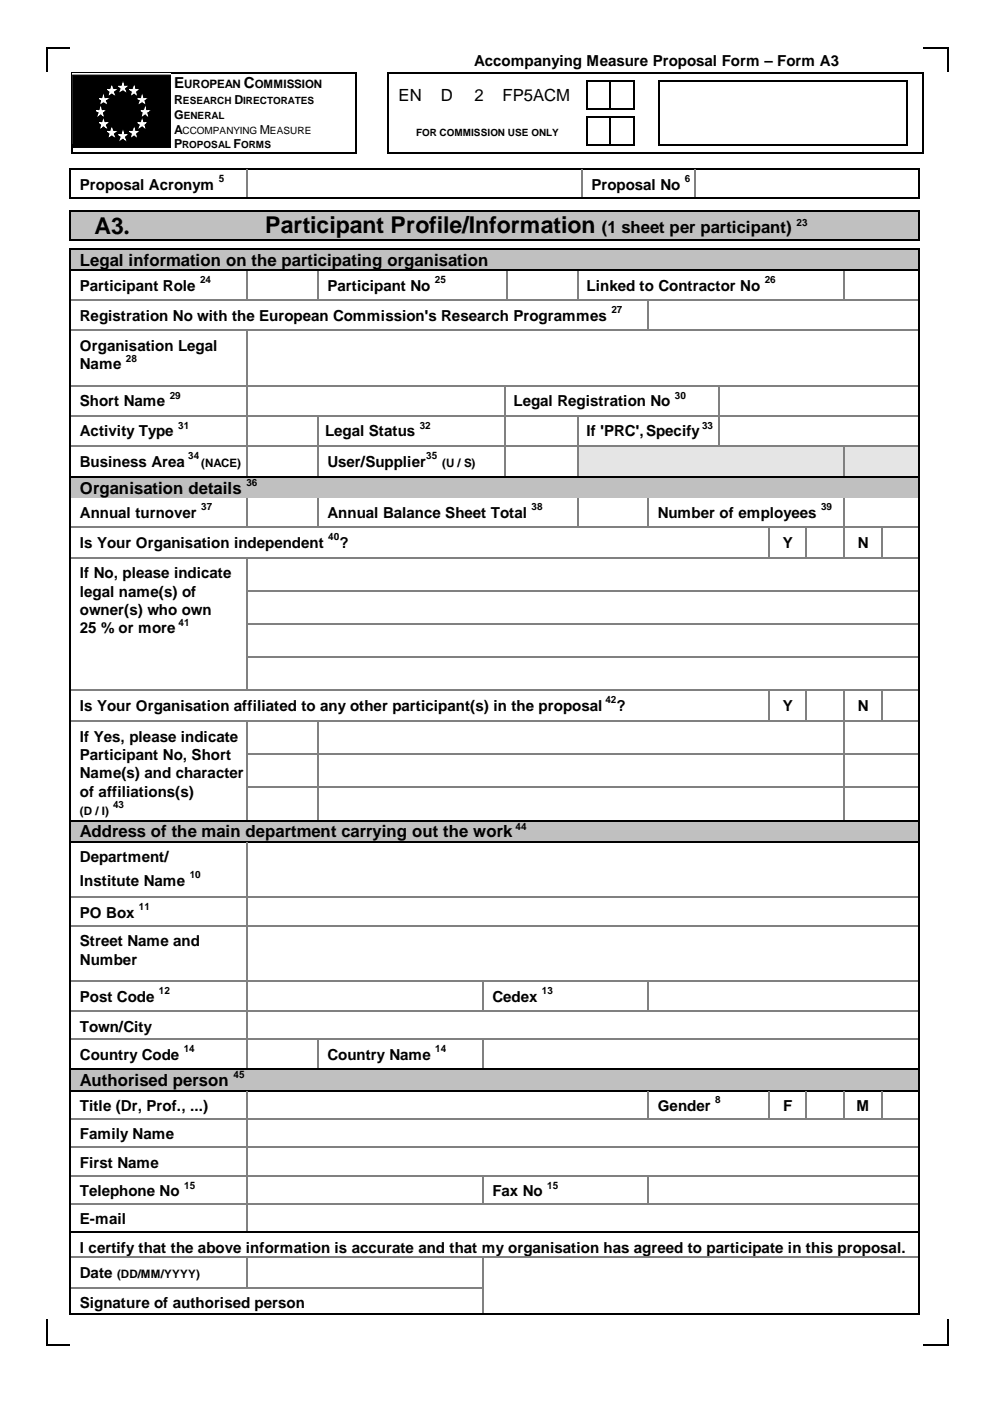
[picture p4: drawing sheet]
<svg xmlns="http://www.w3.org/2000/svg" width="210mm" height="297mm" viewBox="0 0 210 297" stroke-linecap="round" stroke-linejoin="round" font-family="sans-serif">
<g fill="#000">
<path d="M9.8 10h.3v.3h-.3zM15.1 15.4h.2v.2h-.2zM15.1 15.6h.2v1.5h-.2zM15.1 17.1h.2v.3h-.2zM36.2 15.4h.2v.2h-.2zM75.3 15.4h.2v.2h-.2zM75.3 15.6h.2v1.5h-.2zM75.3 17.1h.2v.3h-.2zM82.1 15.4h.3v.2h-.3zM82.1 15.6h.3v1.5h-.3zM82.1 17.1h.3v.3h-.3zM82.4 15.4h.2v.2h-.2z"/>
<path d="M124.3 17.1h.2v.3h-.2zM129.3 17.1h.2v.3h-.2zM134.3 17.1h.2v.3h-.2zM139.6 17.1h.3v.3h-.3zM192.1 17.1h.3v.3h-.3zM195.6 15.4h.2v.2h-.2zM195.6 15.6h.2v1.5h-.2zM195.6 17.1h.2v.3h-.2zM200.8 10h.3v.3h-.3zM15.1 23h.2v.2h-.2zM15.1 23.2h.2v1.6h-.2zM15.1 24.8h.2v.2h-.2z"/>
<path d="M75.3 23h.2v.2h-.2zM75.3 23.2h.2v1.6h-.2zM75.3 24.8h.2v.2h-.2zM82.1 23h.3v.2h-.3zM82.1 23.2h.3v1.6h-.3zM82.1 24.8h.3v.2h-.3zM124.3 23h.2v.2h-.2zM124.3 24.8h.2v.2h-.2zM129.3 23h.2v.2h-.2zM129.3 24.8h.2v.2h-.2zM134.3 23h.2v.2h-.2zM134.3 24.8h.2v.2h-.2z"/>
<path d="M139.6 23h.3v.2h-.3zM139.6 23.2h.3v1.6h-.3zM139.6 24.8h.3v.2h-.3zM192.1 23h.3v.2h-.3zM192.1 23.2h.3v1.6h-.3zM192.1 24.8h.3v.2h-.3zM195.6 23h.2v.2h-.2zM195.6 23.2h.2v1.6h-.2zM195.6 24.8h.2v.2h-.2z"/>
</g>
<g fill="none" stroke="#000" stroke-width=".25">
<path d="M9.9 10.3v5.1M10.1 10.1h4.7M15.2 17.4v5.6M15.3 15.5h20.9M36.4 15.5h38.9M75.4 17.4v5.6M82.3 17.4v5.6M82.6 15.5h113M124.4 17.4v5.6M124.5 17.3h4.8M129.4 17.4v5.6M129.5 17.3h4.8"/>
<path d="M134.4 17.4v5.6M139.7 17.4v5.6M139.9 17.3h52.2M192.2 17.4v5.6M195.7 17.4v5.6M195.8 10.1h5M201 10.3v5.1M15.2 25v5.6M75.4 25v5.6M82.3 25v5.6M124.4 25v5.6M124.5 23.1h4.8"/>
<path d="M124.5 24.9h4.8M129.4 25v5.6M129.5 23.1h4.8M129.5 24.9h4.8M134.4 25v5.6M139.7 25v5.6M192.2 25v5.6M195.7 25v5.6"/>
</g>
<path d="M15.3 15.6h20.9v16.2h-20.9z" fill="#00f"/>
<path d="M15.3 15.6h20.9v16.2h-20.9z" fill="#fff"/>
<path d="M15.4 15.9h20.8v15.4h-20.8z" fill-rule="evenodd" fill="#000" stroke="#000" stroke-width=".21"/>
<path d="M27.4 18.9h.6l.3-.6 .1 .6h.6l-.5 .4 .2 .7-.4-.4-.5 .4 .1-.7z" fill-rule="evenodd" fill="#fff"/>
<path d="M27.4 18.9h.6l.3-.6 .1 .6h.6l-.5 .4 .2 .7-.4-.4-.5 .4 .1-.7z" fill="none" stroke="#000" stroke-width=".21"/>
<path d="M29.1 20.9h.6l.3-.6 .1 .6h.6l-.5 .4 .2 .6-.4-.4-.5 .4 .1-.6z" fill-rule="evenodd" fill="#fff"/>
<path d="M29.1 20.8h.6l.3-.5 .1 .5h.6l-.5 .5 .2 .6-.4-.4-.5 .4 .1-.6z" fill="none" stroke="#000" stroke-width=".21"/>
<path d="M29.7 23.4h.6l.3-.6 .1 .6h.6l-.5 .4 .2 .7-.4-.4-.5 .4 .1-.7z" fill-rule="evenodd" fill="#fff"/>
<path d="M29.7 23.4h.6l.3-.6 .1 .6h.6l-.5 .4 .2 .7-.4-.4-.5 .4 .1-.7z" fill="none" stroke="#000" stroke-width=".21"/>
<path d="M29.1 26h.6l.3-.7 .1 .7h.6l-.5 .4 .2 .6-.4-.4-.5 .4 .1-.6z" fill-rule="evenodd" fill="#fff"/>
<path d="M29.1 26h.6l.3-.7 .1 .7h.6l-.5 .4 .2 .6-.4-.4-.5 .4 .1-.6z" fill="none" stroke="#000" stroke-width=".21"/>
<path d="M27.4 27.9h.6l.3-.6 .1 .6h.6l-.5 .4 .2 .7-.4-.4-.5 .4 .1-.7z" fill-rule="evenodd" fill="#fff"/>
<path d="M27.4 27.9h.6l.3-.6 .1 .6h.6l-.5 .4 .2 .7-.4-.5-.5 .5 .1-.7z" fill="none" stroke="#000" stroke-width=".21"/>
<path d="M25.1 28.6h.6l.2-.7 .2 .7h.6l-.5 .4 .2 .6-.5-.4-.5 .4 .2-.6z" fill-rule="evenodd" fill="#fff"/>
<path d="M25.1 28.5h.6l.2-.6 .2 .6h.6l-.5 .5 .2 .6-.5-.4-.5 .4 .2-.6z" fill="none" stroke="#000" stroke-width=".21"/>
<path d="M22.8 27.9h.6l.1-.6 .3 .6h.6l-.5 .4 .1 .7-.5-.4-.4 .4 .2-.7z" fill-rule="evenodd" fill="#fff"/>
<path d="M22.8 27.9h.6l.1-.6 .3 .6h.6l-.5 .4 .1 .7-.5-.5-.4 .5 .2-.7z" fill="none" stroke="#000" stroke-width=".21"/>
<path d="M21.1 26h.6l.1-.7 .2 .7h.7l-.5 .4 .2 .6-.6-.4-.5 .4 .2-.6z" fill-rule="evenodd" fill="#fff"/>
<path d="M21.1 26h.6l.1-.7 .2 .7h.7l-.5 .4 .2 .6-.6-.4-.5 .4 .2-.6z" fill="none" stroke="#000" stroke-width=".21"/>
<path d="M20.4 23.4h.7l.2-.6 .1 .6h.6l-.4 .4 .2 .7-.5-.4-.6 .4 .2-.7z" fill-rule="evenodd" fill="#fff"/>
<path d="M20.4 23.4h.7l.2-.6 .1 .6h.6l-.4 .4 .2 .7-.5-.4-.6 .4 .2-.7z" fill="none" stroke="#000" stroke-width=".21"/>
<path d="M21.1 20.9h.6l.1-.6 .2 .6h.7l-.5 .4 .2 .6-.6-.4-.5 .4 .2-.6z" fill-rule="evenodd" fill="#fff"/>
<path d="M21.1 20.8h.6l.1-.5 .2 .5h.7l-.5 .5 .2 .6-.6-.4-.5 .4 .2-.6z" fill="none" stroke="#000" stroke-width=".21"/>
<path d="M22.8 18.9h.6l.1-.6 .3 .6h.6l-.5 .4 .1 .7-.5-.4-.4 .4 .2-.7z" fill-rule="evenodd" fill="#fff"/>
<path d="M22.8 18.9h.6l.1-.6 .3 .6h.6l-.5 .4 .1 .7-.5-.4-.4 .4 .2-.7z" fill="none" stroke="#000" stroke-width=".21"/>
<path d="M25.1 18.3h.6l.1-.7 .2 .7h.7l-.5 .4 .1 .6-.5-.4-.5 .4 .3-.6z" fill-rule="evenodd" fill="#fff"/>
<path d="M25.1 18.3h.6l.1-.7 .2 .7h.7l-.5 .3 .1 .7-.5-.4-.5 .4 .3-.7z" fill="none" stroke="#000" stroke-width=".21"/>
<path d="M27.5 19h.7l.2-.7 .2 .7h.6l-.5 .4 .2 .6-.5-.3-.5 .3 .2-.6z" fill-rule="evenodd" fill="#fff"/>
<path d="M27.5 19h.7l.2-.7 .2 .7h.6l-.5 .4 .2 .6-.5-.3-.5 .3 .2-.6z" fill="none" stroke="#fff" stroke-width=".21"/>
<path d="M29.3 20.9h.7l.1-.6 .2 .6h.6l-.4 .3 .1 .7-.5-.4-.6 .4 .3-.7z" fill-rule="evenodd" fill="#fff"/>
<path d="M29.3 20.9h.7l.1-.6 .2 .6h.6l-.4 .3 .2 .7-.6-.4-.6 .4 .3-.7z" fill="none" stroke="#fff" stroke-width=".21"/>
<path d="M30 23.5h.6l.2-.7 .1 .7h.7l-.5 .3 .1 .7-.4-.4-.6 .4 .2-.7z" fill-rule="evenodd" fill="#fff"/>
<path d="M30 23.5h.6l.2-.7 .1 .7h.7l-.5 .3 .1 .7-.4-.4-.6 .4 .2-.7z" fill="none" stroke="#fff" stroke-width=".21"/>
<path d="M29.3 26h.7l.1-.6 .2 .6h.6l-.4 .4 .1 .6-.5-.4-.6 .4 .3-.6z" fill-rule="evenodd" fill="#fff"/>
<path d="M29.3 26h.7l.1-.6 .2 .6h.6l-.4 .4 .2 .6-.6-.4-.6 .4 .3-.6z" fill="none" stroke="#fff" stroke-width=".21"/>
<path d="M27.5 27.9h.7l.2-.7 .2 .7h.6l-.5 .4 .2 .6-.5-.3-.5 .3 .2-.6z" fill-rule="evenodd" fill="#fff"/>
<path d="M27.5 27.9h.7l.2-.7 .2 .7h.6l-.5 .4 .2 .6-.5-.3-.5 .3 .2-.6z" fill="none" stroke="#fff" stroke-width=".21"/>
<path d="M25.2 28.6h.7l.2-.7 .1 .7h.6l-.5 .4 .3 .7-.5-.5-.6 .5 .2-.7z" fill-rule="evenodd" fill="#fff"/>
<path d="M25.2 28.6h.7l.2-.7 .1 .7h.6l-.5 .4 .3 .7-.5-.5-.6 .5 .2-.7z" fill="none" stroke="#fff" stroke-width=".21"/>
<path d="M22.9 27.9h.6l.2-.7 .3 .7h.6l-.6 .4 .2 .6-.5-.3-.5 .3 .2-.6z" fill-rule="evenodd" fill="#fff"/>
<path d="M22.9 27.9h.6l.2-.7 .3 .7h.6l-.6 .4 .2 .6-.5-.3-.5 .3 .2-.6z" fill="none" stroke="#fff" stroke-width=".21"/>
<path d="M21.2 26h.6l.1-.6 .2 .6h.7l-.5 .4 .2 .6-.6-.4-.5 .4 .2-.6z" fill-rule="evenodd" fill="#fff"/>
<path d="M21.2 26h.6l.1-.6 .2 .6h.7l-.5 .4 .2 .6-.6-.4-.5 .4 .2-.6z" fill="none" stroke="#fff" stroke-width=".21"/>
<path d="M20.5 23.5h.7l.1-.7 .2 .7h.6l-.4 .3 .1 .7-.5-.4-.5 .4 .3-.7z" fill-rule="evenodd" fill="#fff"/>
<path d="M20.5 23.5h.7l.1-.7 .2 .7h.6l-.4 .3 .1 .7-.5-.4-.5 .4 .3-.7z" fill="none" stroke="#fff" stroke-width=".21"/>
<path d="M21.2 20.9h.6l.1-.6 .2 .6h.7l-.5 .3 .2 .7-.6-.4-.5 .4 .2-.7z" fill-rule="evenodd" fill="#fff"/>
<path d="M21.2 20.9h.6l.1-.6 .2 .6h.7l-.5 .3 .2 .7-.6-.4-.5 .4 .2-.7z" fill="none" stroke="#fff" stroke-width=".21"/>
<path d="M22.9 19h.6l.2-.7 .3 .7h.6l-.6 .4 .2 .6-.5-.3-.5 .3 .2-.6z" fill-rule="evenodd" fill="#fff"/>
<path d="M22.9 19h.6l.2-.7 .3 .7h.6l-.6 .4 .2 .6-.5-.3-.5 .3 .2-.6z" fill="none" stroke="#fff" stroke-width=".21"/>
<path d="M25.2 18.3h.7l.2-.7 .1 .7h.6l-.5 .4 .3 .6-.5-.3-.6 .3 .2-.6z" fill-rule="evenodd" fill="#fff"/>
<path d="M25.2 18.3h.7l.2-.7 .1 .7h.6l-.5 .4 .3 .6-.5-.3-.6 .3 .2-.6z" fill="none" stroke="#fff" stroke-width=".21"/>
<g fill="#000">
<path d="M14.8 35.8h.3v.2h-.3zM15.1 30.6h.2v.2h-.2zM15.1 30.8h.2v1.5h-.2zM15.1 32.3h.2v.2h-.2zM36.2 32.3h.2v.2h-.2zM52.3 35.8h.3v.2h-.3zM75.3 30.6h.2v.2h-.2zM75.3 30.8h.2v1.5h-.2zM75.3 32.3h.2v.2h-.2zM82.1 30.6h.3v.2h-.3zM82.1 30.8h.3v1.5h-.3zM82.1 32.3h.3v.2h-.3z"/>
<path d="M123.4 35.8h.2v.2h-.2zM124.3 30.6h.2v.2h-.2zM129.3 30.6h.2v.2h-.2zM134.3 30.6h.2v.2h-.2zM139.6 30.6h.3v.2h-.3zM147.3 35.8h.3v.2h-.3zM192.1 30.6h.3v.2h-.3zM194.8 35.8h.3v.2h-.3zM195.6 30.6h.2v.2h-.2zM195.6 30.8h.2v1.5h-.2zM195.6 32.3h.2v.2h-.2zM14.8 41.8h.3v.2h-.3z"/>
<path d="M52.3 41.8h.3v.2h-.3zM123.4 41.8h.2v.2h-.2zM147.3 41.8h.3v.2h-.3zM194.8 41.8h.3v.2h-.3z"/>
</g>
<g fill="none" stroke="#000" stroke-width=".25">
<path d="M14.9 36v5.8M15.1 35.9h37.2M15.3 32.4h20.9M36.4 32.4h38.9M52.6 35.9h70.8M82.4 32.4h113.2M123.6 35.9h23.7M124.5 30.7h4.8M129.5 30.7h4.8M139.9 30.7h52.2M147.6 35.9h47.2M194.9 36v5.8"/>
<path d="M15.1 41.9h37.2M52.6 41.9h70.8M123.6 41.9h23.7M147.6 41.9h47.2"/>
</g>
<path d="M52.5 36v5.8M123.5 36v5.8M147.4 36v5.8" fill="none" stroke="#808080" stroke-width=".25"/>
<g fill="#c0c0c0">
<path d="M15.1 44.8h17.2v5.9h-17.2z"/>
<path d="M32.3 44.8h162.5v5.9h-162.5z"/>
</g>
<path d="M32.3 50.7h162.5" fill="none" stroke="#c0c0c0" stroke-width=".21"/>
<path d="M14.8 44.6h.3v.2h-.3zM14.8 50.7h.3v.3h-.3zM32.3 44.6h.3v.2h-.3zM32.3 50.7h.3v.3h-.3zM194.8 44.6h.3v.2h-.3zM194.8 50.7h.3v.3h-.3z" fill="#000"/>
<path d="M14.9 44.8v5.9M15.1 44.7h17.2M15.1 50.9h17.2M32.6 44.7h162.2M32.6 50.9h162.2M194.9 44.8v5.9" fill="none" stroke="#000" stroke-width=".25"/>
<path d="M15.1 52.9h179.7v4.3h-179.7z" fill="#c0c0c0"/>
<path d="M14.8 52.7h.3v.2h-.3zM14.8 57.2h.3v.2h-.3zM52.3 57.2h.3v.2h-.3zM67.3 57.2h.3v.2h-.3zM107.4 57.2h.2v.2h-.2zM122.3 57.2h.3v.2h-.3zM178.8 57.2h.3v.2h-.3zM194.8 52.7h.3v.2h-.3zM194.8 57.2h.3v.2h-.3zM14.8 63.5h.3v.3h-.3z" fill="#000"/>
<path d="M14.9 52.9v4.3M14.9 57.4v6.1M15.1 52.8h179.7M15.1 57.3h37.2M52.6 57.3h14.7M67.6 57.3h39.8M107.6 57.3h14.7M122.6 57.3h56.2M179.1 57.3h15.7M194.9 52.9v4.3M194.9 57.4v6.1" fill="none" stroke="#000" stroke-width=".25"/>
<path d="M52.5 57.4v6.1M67.4 57.4v6.1M107.5 57.4v6.1M122.5 57.4v6.1M178.9 57.4v6.1M15.1 63.7h37.2" fill="none" stroke="#808080" stroke-width=".25"/>
<path d="M52.3 63.5h.3v.3h-.3z" fill="#808080"/>
<path d="M52.6 63.7h14.7" fill="none" stroke="#808080" stroke-width=".25"/>
<path d="M67.3 63.5h.3v.3h-.3z" fill="#808080"/>
<path d="M67.6 63.7h39.8" fill="none" stroke="#808080" stroke-width=".25"/>
<path d="M107.4 63.5h.2v.3h-.2z" fill="#808080"/>
<path d="M107.6 63.7h14.7" fill="none" stroke="#808080" stroke-width=".25"/>
<path d="M122.3 63.5h.3v.3h-.3z" fill="#808080"/>
<path d="M122.6 63.7h14.7" fill="none" stroke="#808080" stroke-width=".25"/>
<path d="M137.3 63.5h.3v.3h-.3z" fill="#808080"/>
<path d="M137.6 63.7h41.2" fill="none" stroke="#808080" stroke-width=".25"/>
<path d="M178.8 63.5h.3v.3h-.3z" fill="#808080"/>
<path d="M15.1 70h37.2M137.5 63.8v6.1M179.1 63.7h15.7" fill="none" stroke="#808080" stroke-width=".25"/>
<path d="M14.8 69.9h.3v.2h-.3zM194.8 63.5h.3v.3h-.3z" fill="#000"/>
<path d="M14.9 63.8v6.1M194.9 63.8v6.1" fill="none" stroke="#000" stroke-width=".25"/>
<path d="M52.3 69.9h.3v.2h-.3z" fill="#808080"/>
<path d="M52.6 70h84.7" fill="none" stroke="#808080" stroke-width=".25"/>
<path d="M137.3 69.9h.3v.2h-.3z" fill="#808080"/>
<path d="M52.5 70.1v11.5M137.6 70h57.2M15.1 81.8h37.2" fill="none" stroke="#808080" stroke-width=".25"/>
<path d="M194.8 69.9h.3v.2h-.3zM14.8 81.6h.3v.3h-.3z" fill="#000"/>
<path d="M14.9 70.1v11.5M194.9 70.1v11.5" fill="none" stroke="#000" stroke-width=".25"/>
<path d="M52.3 81.6h.3v.3h-.3z" fill="#808080"/>
<path d="M52.6 81.8h54.2" fill="none" stroke="#808080" stroke-width=".25"/>
<path d="M106.8 81.6h.3v.3h-.3z" fill="#808080"/>
<path d="M107.1 81.8h45.2" fill="none" stroke="#808080" stroke-width=".25"/>
<path d="M152.3 81.6h.3v.3h-.3z" fill="#808080"/>
<path d="M15.1 88.1h37.2M52.5 81.9v6.1M107 81.9v6.1M152.4 81.9v6.1M152.6 81.8h42.2" fill="none" stroke="#808080" stroke-width=".25"/>
<path d="M14.8 88h.3v.3h-.3zM194.8 81.6h.3v.3h-.3z" fill="#000"/>
<path d="M14.9 81.9v6.1M194.9 81.9v6.1" fill="none" stroke="#000" stroke-width=".25"/>
<path d="M52.3 88h.3v.3h-.3z" fill="#808080"/>
<path d="M52.6 88.1h14.7" fill="none" stroke="#808080" stroke-width=".25"/>
<path d="M67.3 88h.3v.3h-.3z" fill="#808080"/>
<path d="M67.6 88.1h39.2" fill="none" stroke="#808080" stroke-width=".25"/>
<path d="M106.8 88h.3v.3h-.3z" fill="#808080"/>
<path d="M107.1 88.1h15.2" fill="none" stroke="#808080" stroke-width=".25"/>
<path d="M122.3 88h.3v.3h-.3z" fill="#808080"/>
<path d="M122.6 88.1h29.7" fill="none" stroke="#808080" stroke-width=".25"/>
<path d="M152.3 88h.3v.3h-.3z" fill="#808080"/>
<path d="M52.5 88.3v6.2M67.4 88.3v6.2M107 88.3v6.2M122.5 88.3v6.2M152.4 88.3v6.2M152.6 88.1h42.2" fill="none" stroke="#808080" stroke-width=".25"/>
<path d="M194.8 88h.3v.3h-.3z" fill="#000"/>
<path d="M14.9 88.3v6.2M194.9 88.3v6.2" fill="none" stroke="#000" stroke-width=".25"/>
<g fill="#e5e5e5">
<path d="M122.6 94.8h56.2v5h-56.2z"/>
<path d="M122.6 99.8h56.2v1.2h-56.2z"/>
<path d="M179.1 94.8h15.7v5.3h-15.7z"/>
<path d="M179.1 100.1h15.7v.9h-15.7z"/>
</g>
<path d="M14.8 94.5h.3v.3h-.3z" fill="#000"/>
<path d="M15.1 94.6h37.2" fill="none" stroke="#808080" stroke-width=".25"/>
<path d="M52.3 94.5h.3v.3h-.3z" fill="#808080"/>
<path d="M52.6 94.6h14.7" fill="none" stroke="#808080" stroke-width=".25"/>
<path d="M67.3 94.5h.3v.3h-.3z" fill="#808080"/>
<path d="M67.6 94.6h39.2" fill="none" stroke="#808080" stroke-width=".25"/>
<path d="M106.8 94.5h.3v.3h-.3z" fill="#808080"/>
<path d="M107.1 94.6h15.2" fill="none" stroke="#808080" stroke-width=".25"/>
<path d="M122.3 94.5h.3v.3h-.3z" fill="#808080"/>
<path d="M122.6 94.6h29.7" fill="none" stroke="#808080" stroke-width=".25"/>
<path d="M152.3 94.5h.3v.3h-.3z" fill="#808080"/>
<path d="M152.6 94.6h26.2" fill="none" stroke="#808080" stroke-width=".25"/>
<path d="M178.8 94.5h.3v.3h-.3z" fill="#808080"/>
<path d="M52.5 94.8v6.2M67.4 94.8v6.2M107 94.8v6.2M122.5 94.8v6.2M178.9 94.8v6.2M179.1 94.6h15.7" fill="none" stroke="#808080" stroke-width=".25"/>
<path d="M194.8 94.5h.3v.3h-.3z" fill="#000"/>
<path d="M14.9 94.8v6.2M194.9 94.8v6.2" fill="none" stroke="#000" stroke-width=".25"/>
<path d="M15.1 101.3h179.7v4.2h-179.7z" fill="#c0c0c0"/>
<path d="M14.8 101h.3v.3h-.3zM14.8 111.6h.3v.3h-.3zM52.3 101h.3v.3h-.3zM67.3 101h.3v.3h-.3zM106.8 101h.3v.3h-.3zM122.3 101h.3v.3h-.3zM178.8 101h.3v.3h-.3zM194.8 101h.3v.3h-.3z" fill="#000"/>
<path d="M14.9 101.3v10.3M15.1 101.2h37.2M52.6 101.2h14.7M67.6 101.2h39.2M107.1 101.2h15.2M122.6 101.2h56.2M179.1 101.2h15.7M194.9 101.3v10.3" fill="none" stroke="#000" stroke-width=".25"/>
<path d="M15.1 111.7h37.2M52.5 105.5v6.1M67.4 105.5v6.1M122.5 105.5v6.1M137.5 105.5v6.1M178.9 105.5v6.1" fill="none" stroke="#808080" stroke-width=".25"/>
<path d="M52.3 111.6h.3v.3h-.3z" fill="#808080"/>
<path d="M52.6 111.7h14.7" fill="none" stroke="#808080" stroke-width=".25"/>
<path d="M67.3 111.6h.3v.3h-.3z" fill="#808080"/>
<path d="M67.6 111.7h54.7" fill="none" stroke="#808080" stroke-width=".25"/>
<path d="M122.3 111.6h.3v.3h-.3z" fill="#808080"/>
<path d="M122.6 111.7h14.7" fill="none" stroke="#808080" stroke-width=".25"/>
<path d="M137.3 111.6h.3v.3h-.3z" fill="#808080"/>
<path d="M137.6 111.7h25.3" fill="none" stroke="#808080" stroke-width=".25"/>
<path d="M162.9 111.6h.3v.3h-.3z" fill="#808080"/>
<path d="M163.2 111.7h7.7" fill="none" stroke="#808080" stroke-width=".25"/>
<path d="M170.9 111.6h.2v.3h-.2z" fill="#808080"/>
<path d="M171.1 111.7h7.7" fill="none" stroke="#808080" stroke-width=".25"/>
<g fill="#808080">
<path d="M178.8 111.6h.3v.3h-.3z"/>
<path d="M179.1 111.6h.2v.3h-.2z"/>
</g>
<path d="M179.3 111.7h7.6" fill="none" stroke="#808080" stroke-width=".25"/>
<path d="M186.9 111.6h.2v.3h-.2z" fill="#808080"/>
<path d="M15.1 118.3h37.2M163 111.9v6.2M171 111.9v6.2M179 111.9v6.2M187 111.9v6.2M187.1 111.7h7.7" fill="none" stroke="#808080" stroke-width=".25"/>
<path d="M14.8 118.1h.3v.3h-.3zM194.8 111.6h.3v.3h-.3z" fill="#000"/>
<path d="M14.9 111.9v6.2M194.9 111.9v6.2" fill="none" stroke="#000" stroke-width=".25"/>
<path d="M52.3 118.1h.3v.3h-.3z" fill="#808080"/>
<path d="M52.6 118.3h110.3" fill="none" stroke="#808080" stroke-width=".25"/>
<path d="M162.9 118.1h.3v.3h-.3z" fill="#808080"/>
<path d="M163.2 118.3h7.7" fill="none" stroke="#808080" stroke-width=".25"/>
<path d="M170.9 118.1h.2v.3h-.2z" fill="#808080"/>
<path d="M171.1 118.3h7.8" fill="none" stroke="#808080" stroke-width=".25"/>
<path d="M178.9 118.1h.3v.3h-.3z" fill="#808080"/>
<path d="M179.2 118.3h7.7" fill="none" stroke="#808080" stroke-width=".25"/>
<path d="M186.9 118.1h.2v.3h-.2z" fill="#808080"/>
<path d="M52.5 118.4v6.8M187.1 118.3h7.7" fill="none" stroke="#808080" stroke-width=".25"/>
<path d="M194.8 118.1h.3v.3h-.3zM14.8 125.2h.3v.2h-.3z" fill="#000"/>
<path d="M14.9 118.4v6.8M194.9 118.4v6.8" fill="none" stroke="#000" stroke-width=".25"/>
<path d="M52.3 125.2h.3v.2h-.3z" fill="#808080"/>
<path d="M52.5 125.4v6.8M52.6 125.3h142.2" fill="none" stroke="#808080" stroke-width=".25"/>
<path d="M14.8 132.2h.3v.2h-.3zM194.8 125.2h.3v.2h-.3z" fill="#000"/>
<path d="M14.9 125.4v6.8M194.9 125.4v6.8" fill="none" stroke="#000" stroke-width=".25"/>
<path d="M52.3 132.2h.3v.2h-.3z" fill="#808080"/>
<path d="M52.5 132.4v6.8M52.6 132.3h142.2" fill="none" stroke="#808080" stroke-width=".25"/>
<path d="M14.8 139.2h.3v.3h-.3zM194.8 132.2h.3v.2h-.3z" fill="#000"/>
<path d="M14.9 132.4v6.8M194.9 132.4v6.8" fill="none" stroke="#000" stroke-width=".25"/>
<path d="M52.3 139.2h.3v.3h-.3z" fill="#808080"/>
<path d="M52.5 139.5v6.7M52.6 139.3h142.2M15.1 146.4h37.2" fill="none" stroke="#808080" stroke-width=".25"/>
<path d="M194.8 139.2h.3v.3h-.3zM14.8 146.2h.3v.3h-.3z" fill="#000"/>
<path d="M14.9 139.5v6.7M194.9 139.5v6.7" fill="none" stroke="#000" stroke-width=".25"/>
<path d="M52.3 146.2h.3v.3h-.3z" fill="#808080"/>
<path d="M52.6 146.4h110.3" fill="none" stroke="#808080" stroke-width=".25"/>
<path d="M162.9 146.2h.3v.3h-.3z" fill="#808080"/>
<path d="M163.2 146.4h7.7" fill="none" stroke="#808080" stroke-width=".25"/>
<path d="M170.9 146.2h.2v.3h-.2z" fill="#808080"/>
<path d="M171.1 146.4h7.8" fill="none" stroke="#808080" stroke-width=".25"/>
<path d="M178.9 146.2h.3v.3h-.3z" fill="#808080"/>
<path d="M179.2 146.4h7.7" fill="none" stroke="#808080" stroke-width=".25"/>
<path d="M186.9 146.2h.2v.3h-.2z" fill="#808080"/>
<path d="M15.1 152.9h37.2M163 146.5v6.3M171 146.5v6.3M179 146.5v6.3M187 146.5v6.3M187.1 146.4h7.7" fill="none" stroke="#808080" stroke-width=".25"/>
<path d="M14.8 152.8h.3v.2h-.3zM194.8 146.2h.3v.3h-.3z" fill="#000"/>
<path d="M14.9 146.5v6.3M194.9 146.5v6.3" fill="none" stroke="#000" stroke-width=".25"/>
<path d="M52.3 152.8h.3v.2h-.3z" fill="#808080"/>
<path d="M52.6 152.9h14.7" fill="none" stroke="#808080" stroke-width=".25"/>
<path d="M67.3 152.8h.3v.2h-.3z" fill="#808080"/>
<path d="M67.6 152.9h95.3" fill="none" stroke="#808080" stroke-width=".25"/>
<path d="M162.9 152.8h.3v.2h-.3z" fill="#808080"/>
<path d="M163.2 152.9h7.7" fill="none" stroke="#808080" stroke-width=".25"/>
<path d="M170.9 152.8h.2v.2h-.2z" fill="#808080"/>
<path d="M171.1 152.9h7.8" fill="none" stroke="#808080" stroke-width=".25"/>
<path d="M178.9 152.8h.3v.2h-.3z" fill="#808080"/>
<path d="M179.2 152.9h7.7" fill="none" stroke="#808080" stroke-width=".25"/>
<path d="M186.9 152.8h.2v.2h-.2z" fill="#808080"/>
<path d="M52.5 153v6.8M67.4 153v6.8M179 153v6.8M187.1 152.9h7.7" fill="none" stroke="#808080" stroke-width=".25"/>
<path d="M14.8 159.8h.3v.2h-.3zM194.8 152.8h.3v.2h-.3z" fill="#000"/>
<path d="M14.9 153v6.8M194.9 153v6.8" fill="none" stroke="#000" stroke-width=".25"/>
<path d="M52.3 159.8h.3v.2h-.3z" fill="#808080"/>
<path d="M52.6 159.9h14.7" fill="none" stroke="#808080" stroke-width=".25"/>
<path d="M67.3 159.8h.3v.2h-.3z" fill="#808080"/>
<path d="M67.6 159.9h111.3" fill="none" stroke="#808080" stroke-width=".25"/>
<path d="M178.9 159.8h.3v.2h-.3z" fill="#808080"/>
<path d="M179.2 159.9h15.6M52.5 160v6.8M67.4 160v6.8M179 160v6.8" fill="none" stroke="#808080" stroke-width=".25"/>
<path d="M194.8 159.8h.3v.2h-.3zM14.8 166.8h.3v.3h-.3z" fill="#000"/>
<path d="M14.9 160v6.8M194.9 160v6.8" fill="none" stroke="#000" stroke-width=".25"/>
<path d="M52.3 166.8h.3v.3h-.3z" fill="#808080"/>
<path d="M52.6 166.9h14.7" fill="none" stroke="#808080" stroke-width=".25"/>
<path d="M67.3 166.8h.3v.3h-.3z" fill="#808080"/>
<path d="M67.6 166.9h111.3" fill="none" stroke="#808080" stroke-width=".25"/>
<path d="M178.9 166.8h.3v.3h-.3z" fill="#808080"/>
<path d="M52.5 167.1v6.7M67.4 167.1v6.7M179 167.1v6.7M179.2 166.9h15.6" fill="none" stroke="#808080" stroke-width=".25"/>
<path d="M194.8 166.8h.3v.3h-.3z" fill="#000"/>
<path d="M14.9 167.1v6.7M194.9 167.1v6.7" fill="none" stroke="#000" stroke-width=".25"/>
<path d="M15.1 174.1h179.7v4.2h-179.7z" fill="#c0c0c0"/>
<path d="M14.8 173.8h.3v.3h-.3zM14.8 178.3h.3v.3h-.3zM52.3 173.8h.3v.3h-.3zM52.3 178.3h.3v.3h-.3zM67.3 173.8h.3v.3h-.3zM178.9 173.8h.3v.3h-.3zM194.8 173.8h.3v.3h-.3zM194.8 178.3h.3v.3h-.3zM14.8 190.1h.3v.3h-.3z" fill="#000"/>
<path d="M14.9 174.1v4.2M14.9 178.6v11.5M15.1 174h37.2M15.1 178.5h37.2M52.6 174h14.7M52.6 178.5h142.2M67.6 174h111.3M179.2 174h15.6M194.9 174.1v4.2M194.9 178.6v11.5" fill="none" stroke="#000" stroke-width=".25"/>
<path d="M52.5 178.6v11.5M15.1 190.2h37.2" fill="none" stroke="#808080" stroke-width=".25"/>
<path d="M52.3 190.1h.3v.3h-.3z" fill="#808080"/>
<path d="M15.1 196.2h37.2M52.5 190.4v5.7M52.6 190.2h142.2" fill="none" stroke="#808080" stroke-width=".25"/>
<path d="M14.8 196.1h.3v.3h-.3zM194.8 190.1h.3v.3h-.3z" fill="#000"/>
<path d="M14.9 190.4v5.7M194.9 190.4v5.7" fill="none" stroke="#000" stroke-width=".25"/>
<path d="M52.3 196.1h.3v.3h-.3z" fill="#808080"/>
<path d="M52.5 196.4v11.5M52.6 196.2h142.2M15.1 208h37.2" fill="none" stroke="#808080" stroke-width=".25"/>
<path d="M194.8 196.1h.3v.3h-.3zM14.8 207.9h.3v.2h-.3z" fill="#000"/>
<path d="M14.9 196.4v11.5M194.9 196.4v11.5" fill="none" stroke="#000" stroke-width=".25"/>
<path d="M52.3 207.9h.3v.2h-.3z" fill="#808080"/>
<path d="M52.6 208h49.8" fill="none" stroke="#808080" stroke-width=".25"/>
<path d="M102.4 207.9h.2v.2h-.2z" fill="#808080"/>
<path d="M102.6 208h34.7" fill="none" stroke="#808080" stroke-width=".25"/>
<path d="M137.3 207.9h.3v.2h-.3z" fill="#808080"/>
<path d="M15.1 214.4h37.2M52.5 208.1v6.1M102.5 208.1v6.1M137.5 208.1v6.1M137.6 208h57.2" fill="none" stroke="#808080" stroke-width=".25"/>
<path d="M14.8 214.2h.3v.3h-.3zM194.8 207.9h.3v.2h-.3z" fill="#000"/>
<path d="M14.9 208.1v6.1M194.9 208.1v6.1" fill="none" stroke="#000" stroke-width=".25"/>
<path d="M52.3 214.2h.3v.3h-.3z" fill="#808080"/>
<path d="M52.6 214.4h49.8" fill="none" stroke="#808080" stroke-width=".25"/>
<path d="M102.4 214.2h.2v.3h-.2z" fill="#808080"/>
<path d="M102.6 214.4h34.7" fill="none" stroke="#808080" stroke-width=".25"/>
<path d="M137.3 214.2h.3v.3h-.3z" fill="#808080"/>
<path d="M52.5 214.5v5.7M137.6 214.4h57.2M15.1 220.4h37.2" fill="none" stroke="#808080" stroke-width=".25"/>
<path d="M194.8 214.2h.3v.3h-.3zM14.8 220.2h.3v.3h-.3z" fill="#000"/>
<path d="M14.9 214.5v5.7M194.9 214.5v5.7" fill="none" stroke="#000" stroke-width=".25"/>
<path d="M52.3 220.2h.3v.3h-.3z" fill="#808080"/>
<path d="M52.6 220.4h14.7" fill="none" stroke="#808080" stroke-width=".25"/>
<path d="M67.3 220.2h.3v.3h-.3z" fill="#808080"/>
<path d="M67.6 220.4h34.8" fill="none" stroke="#808080" stroke-width=".25"/>
<path d="M102.4 220.2h.2v.3h-.2z" fill="#808080"/>
<path d="M52.5 220.5v6.1M67.4 220.5v6.1M102.5 220.5v6.1M102.6 220.4h92.2" fill="none" stroke="#808080" stroke-width=".25"/>
<path d="M194.8 220.2h.3v.3h-.3z" fill="#000"/>
<path d="M14.9 220.5v6.1M194.9 220.5v6.1" fill="none" stroke="#000" stroke-width=".25"/>
<path d="M15.1 226.9h179.7v4.2h-179.7z" fill="#c0c0c0"/>
<g fill="#000">
<path d="M14.8 226.6h.3v.3h-.3zM14.8 231.1h.3v.2h-.3zM14.8 237.1h.3v.2h-.3zM52.3 226.6h.3v.3h-.3zM52.3 231.1h.3v.2h-.3zM67.3 226.6h.3v.3h-.3zM102.4 226.6h.2v.3h-.2zM137.3 231.1h.3v.2h-.3zM162.9 231.1h.3v.2h-.3zM170.9 231.1h.2v.2h-.2zM178.9 231.1h.3v.2h-.3zM186.9 231.1h.2v.2h-.2z"/>
<path d="M194.8 226.6h.3v.3h-.3zM194.8 231.1h.3v.2h-.3z"/>
</g>
<g fill="none" stroke="#000" stroke-width=".25">
<path d="M14.9 226.9v4.2M14.9 231.3v5.8M15.1 226.7h37.2M15.1 231.2h37.2M52.6 226.7h14.7M52.6 231.2h84.7M67.6 226.7h34.8M102.6 226.7h92.2M137.6 231.2h25.3M163.2 231.2h7.7M171.1 231.2h7.8M179.2 231.2h7.7"/>
<path d="M187.1 231.2h7.7M194.9 226.9v4.2M194.9 231.3v5.8"/>
</g>
<path d="M15.1 237.2h37.2M52.5 231.3v5.8M137.5 231.3v5.8M163 231.3v5.8M171 231.3v5.8M179 231.3v5.8M187 231.3v5.8" fill="none" stroke="#808080" stroke-width=".25"/>
<path d="M52.3 237.1h.3v.2h-.3z" fill="#808080"/>
<path d="M52.6 237.2h84.7" fill="none" stroke="#808080" stroke-width=".25"/>
<path d="M137.3 237.1h.3v.2h-.3z" fill="#808080"/>
<path d="M137.6 237.2h25.3" fill="none" stroke="#808080" stroke-width=".25"/>
<path d="M162.9 237.1h.3v.2h-.3z" fill="#808080"/>
<path d="M163.2 237.2h7.7" fill="none" stroke="#808080" stroke-width=".25"/>
<path d="M170.9 237.1h.2v.2h-.2z" fill="#808080"/>
<path d="M171.1 237.2h7.8" fill="none" stroke="#808080" stroke-width=".25"/>
<path d="M178.9 237.1h.3v.2h-.3z" fill="#808080"/>
<path d="M179.2 237.2h7.7" fill="none" stroke="#808080" stroke-width=".25"/>
<path d="M186.9 237.1h.2v.2h-.2z" fill="#808080"/>
<path d="M52.5 237.3v5.8M187.1 237.2h7.7M15.1 243.2h37.2" fill="none" stroke="#808080" stroke-width=".25"/>
<path d="M194.8 237.1h.3v.2h-.3zM14.8 243.1h.3v.3h-.3z" fill="#000"/>
<path d="M14.9 237.3v5.8M194.9 237.3v5.8" fill="none" stroke="#000" stroke-width=".25"/>
<path d="M52.3 243.1h.3v.3h-.3z" fill="#808080"/>
<path d="M15.1 249.2h37.2M52.5 243.4v5.7M52.6 243.2h142.2" fill="none" stroke="#808080" stroke-width=".25"/>
<path d="M14.8 249.1h.3v.3h-.3zM194.8 243.1h.3v.3h-.3z" fill="#000"/>
<path d="M14.9 243.4v5.7M194.9 243.4v5.7" fill="none" stroke="#000" stroke-width=".25"/>
<path d="M52.3 249.1h.3v.3h-.3z" fill="#808080"/>
<path d="M52.6 249.2h49.8" fill="none" stroke="#808080" stroke-width=".25"/>
<path d="M102.4 249.1h.2v.3h-.2z" fill="#808080"/>
<path d="M102.6 249.2h34.7" fill="none" stroke="#808080" stroke-width=".25"/>
<path d="M137.3 249.1h.3v.3h-.3z" fill="#808080"/>
<path d="M15.1 255.3h37.2M52.5 249.4v5.7M102.5 249.4v5.7M137.5 249.4v5.7M137.6 249.2h57.2" fill="none" stroke="#808080" stroke-width=".25"/>
<path d="M14.8 255.1h.3v.3h-.3zM194.8 249.1h.3v.3h-.3z" fill="#000"/>
<path d="M14.9 249.4v5.7M194.9 249.4v5.7" fill="none" stroke="#000" stroke-width=".25"/>
<path d="M52.3 255.1h.3v.3h-.3z" fill="#808080"/>
<path d="M52.6 255.3h49.8" fill="none" stroke="#808080" stroke-width=".25"/>
<path d="M102.4 255.1h.2v.3h-.2z" fill="#808080"/>
<path d="M102.6 255.3h34.7" fill="none" stroke="#808080" stroke-width=".25"/>
<path d="M137.3 255.1h.3v.3h-.3z" fill="#808080"/>
<path d="M52.5 255.4v5.7M137.6 255.3h57.2M15.1 266.5h37.2" fill="none" stroke="#808080" stroke-width=".25"/>
<path d="M194.8 255.1h.3v.3h-.3zM14.8 261.1h.3v.3h-.3zM14.8 266.4h.3v.2h-.3zM52.3 261.1h.3v.3h-.3zM194.8 261.1h.3v.3h-.3z" fill="#000"/>
<path d="M14.9 255.4v5.7M194.9 255.4v5.7M14.9 261.4v5M15.1 261.3h37.2M52.6 261.3h142.2M194.9 261.4v5" fill="none" stroke="#000" stroke-width=".25"/>
<path d="M52.3 266.4h.3v.2h-.3z" fill="#808080"/>
<path d="M52.6 266.5h49.8" fill="none" stroke="#808080" stroke-width=".25"/>
<path d="M102.4 266.4h.2v.2h-.2z" fill="#808080"/>
<path d="M15.1 273h37.2M52.5 266.6v6.3M102.5 266.6v6.3M102.6 266.5h92.2" fill="none" stroke="#808080" stroke-width=".25"/>
<path d="M14.8 272.9h.3v.3h-.3zM194.8 266.4h.3v.2h-.3z" fill="#000"/>
<path d="M14.9 266.6v6.3M194.9 266.6v6.3" fill="none" stroke="#000" stroke-width=".25"/>
<path d="M52.3 272.9h.3v.3h-.3z" fill="#808080"/>
<path d="M52.6 273h49.8" fill="none" stroke="#808080" stroke-width=".25"/>
<path d="M102.4 272.9h.2v.3h-.2z" fill="#808080"/>
<path d="M14.8 278.5h.3v.3h-.3zM102.4 278.5h.2v.3h-.2zM194.8 272.9h.3v.3h-.3zM194.8 278.5h.3v.3h-.3zM9.8 285h.3v.3h-.3zM200.8 285h.3v.3h-.3z" fill="#000"/>
<path d="M9.9 279.7v5.3M14.9 273.2v5.3M15.1 278.6h87.3M102.6 278.6h92.2M194.9 273.2v5.3M201 279.7v5.3M10.1 285.1h4.7M195.8 285.1h5" fill="none" stroke="#000" stroke-width=".25"/>
<path d="M102.5 273.2v5.3" fill="none" stroke="#808080" stroke-width=".25"/>
<g font-size="4.9">
<text x="20.1" y="49.6">A3.</text>
<text x="56.2" y="49.5">Participant Profile/Information</text>
</g>
<g font-size="3.6">
<text x="84.5" y="21.4">EN</text>
<text x="93.5" y="21.4">D</text>
<text x="100.6" y="21.4">2</text>
<text x="106.5" y="21.4">FP5ACM</text>
<text x="127.6" y="49.5">(1 sheet per participant)</text>
<text x="16.9" y="56.3">Legal information on the participating organisation</text>
<text x="16.9" y="104.7">Organisation details</text>
<text x="16.9" y="177.5">Address of the main department carrying out the work</text>
<text x="16.9" y="230.2">Authorised person</text>
</g>
<g font-size="3.2">
<text x="100.5" y="14">Accompanying Measure Proposal Form – Form A3</text>
<text x="36.9" y="18.7">E</text>
<text x="51.7" y="18.7">C</text>
<text x="16.9" y="40.2">Proposal Acronym</text>
<text x="125.4" y="40.2">Proposal No</text>
<text x="16.9" y="61.7">Participant Role</text>
<text x="69.4" y="61.7">Participant No</text>
<text x="124.4" y="61.7">Linked to Contractor No</text>
<text x="16.9" y="68">Registration No with the European Commission's Research Programmes</text>
<text x="16.9" y="74.4">Organisation Legal</text>
<text x="16.9" y="78.3">Name</text>
<text x="16.9" y="86.1">Short Name</text>
<text x="108.9" y="86.1">Legal Registration No</text>
<text x="16.9" y="92.5">Activity Type</text>
<text x="68.9" y="92.5">Legal Status</text>
<text x="124.4" y="92.5">If 'PRC', Specify</text>
<text x="16.9" y="99">Business Area</text>
<text x="69.4" y="99">User/Supplier</text>
<text x="16.9" y="109.8">Annual turnover</text>
<text x="69.4" y="109.8">Annual Balance Sheet Total</text>
<text x="139.4" y="109.8">Number of employees</text>
<text x="16.9" y="116.1">Is Your Organisation independent</text>
<text x="72" y="116.1">?</text>
<text x="165.9" y="116.1">Y</text>
<text x="181.9" y="116.1">N</text>
<text x="16.9" y="122.6">If No, please indicate</text>
<text x="16.9" y="126.5">legal name(s) of</text>
<text x="16.9" y="130.4">owner(s) who own</text>
<text x="16.9" y="134.3">25 % or more</text>
<text x="16.9" y="150.7">Is Your Organisation affiliated to any other participant(s) in the proposal</text>
<text x="130.7" y="150.7">?</text>
<text x="165.9" y="150.7">Y</text>
<text x="181.9" y="150.7">N</text>
<text x="16.9" y="157.3">If Yes, please indicate</text>
<text x="16.9" y="161.1">Participant No, Short</text>
<text x="16.9" y="165">Name(s) and character</text>
<text x="16.9" y="168.9">of affiliations(s)</text>
<text x="16.9" y="182.8">Department/</text>
<text x="16.9" y="187.8">Institute Name</text>
<text x="16.9" y="194.6">PO Box</text>
<text x="16.9" y="200.6">Street Name and</text>
<text x="16.9" y="204.5">Number</text>
<text x="16.9" y="212.4">Post Code</text>
<text x="104.4" y="212.4">Cedex</text>
<text x="16.9" y="218.7">Town/City</text>
<text x="16.9" y="224.7">Country Code</text>
<text x="69.4" y="224.7">Country Name</text>
<text x="16.9" y="235.6">Title (Dr, Prof., ...)</text>
<text x="139.4" y="235.6">Gender</text>
<text x="166" y="235.6">F</text>
<text x="181.6" y="235.6">M</text>
<text x="16.9" y="241.6">Family Name</text>
<text x="16.9" y="247.6">First Name</text>
<text x="16.9" y="253.6">Telephone No</text>
<text x="104.4" y="253.6">Fax No</text>
<text x="16.9" y="259.6">E-mail</text>
<text x="16.9" y="265.6">I certify that the above information is accurate and that my organisation has agreed to participate in this proposal.</text>
<text x="16.9" y="270.9">Date</text>
<text x="16.9" y="277.4">Signature of authorised person</text>
</g>
<g font-size="2.6">
<text x="36.9" y="22">R</text>
<text x="49.7" y="22">D</text>
<text x="36.9" y="25.2">G</text>
<text x="36.9" y="28.3">A</text>
<text x="55.1" y="28.3">M</text>
<text x="36.9" y="31.4">P</text>
<text x="49.5" y="31.4">F</text>
</g>
<g font-size="2.5">
<text x="39" y="18.7">UROPEAN</text>
<text x="54" y="18.7">OMMISSION</text>
<text x="42.7" y="99">(NACE)</text>
<text x="93.7" y="99">(U / S)</text>
<text x="16.9" y="172.8">(D / I)</text>
<text x="24.8" y="270.9">(DD/MM/YYYY)</text>
</g>
<g font-size="2.1">
<text x="38.8" y="22">ESEARCH</text>
<text x="51.6" y="22">IRECTORATES</text>
<text x="38.7" y="28.3">CCOMPANYING</text>
<text x="38.9" y="25.2">ENERAL</text>
<text x="57.2" y="28.3">EASURE</text>
<text x="88.2" y="28.8">FOR COMMISSION USE ONLY</text>
<text x="38.6" y="31.4">ROPOSAL</text>
<text x="51.1" y="31.4">ORMS</text>
<text x="46.4" y="38.6">5</text>
<text x="145.2" y="38.6">6</text>
<text x="168.9" y="47.9">23</text>
<text x="42.4" y="60.1">24</text>
<text x="92.2" y="60.1">25</text>
<text x="162.1" y="60.1">26</text>
<text x="129.6" y="66.4">27</text>
<text x="26.7" y="76.7">28</text>
<text x="36" y="84.5">29</text>
<text x="143.1" y="84.5">30</text>
<text x="37.8" y="90.9">31</text>
<text x="89" y="90.9">32</text>
<text x="148.8" y="90.9">33</text>
<text x="39.9" y="97.4">34</text>
<text x="90.3" y="97.4">35</text>
<text x="52.2" y="103.1">36</text>
<text x="42.7" y="108.1">37</text>
<text x="112.7" y="108.1">38</text>
<text x="174.1" y="108.1">39</text>
<text x="69.6" y="114.5">40</text>
<text x="37.8" y="132.7">41</text>
<text x="128.4" y="149.1">42</text>
<text x="24" y="171.2">43</text>
<text x="109.3" y="175.9">44</text>
<text x="40.2" y="186.2">10</text>
<text x="29.5" y="193">11</text>
<text x="33.7" y="210.8">12</text>
<text x="114.9" y="210.8">13</text>
<text x="38.9" y="223.1">14</text>
<text x="92.3" y="223.1">14</text>
<text x="49.5" y="228.6">45</text>
<text x="151.6" y="234">8</text>
<text x="39" y="252">15</text>
<text x="116" y="252">15</text>
</g>
</svg>
